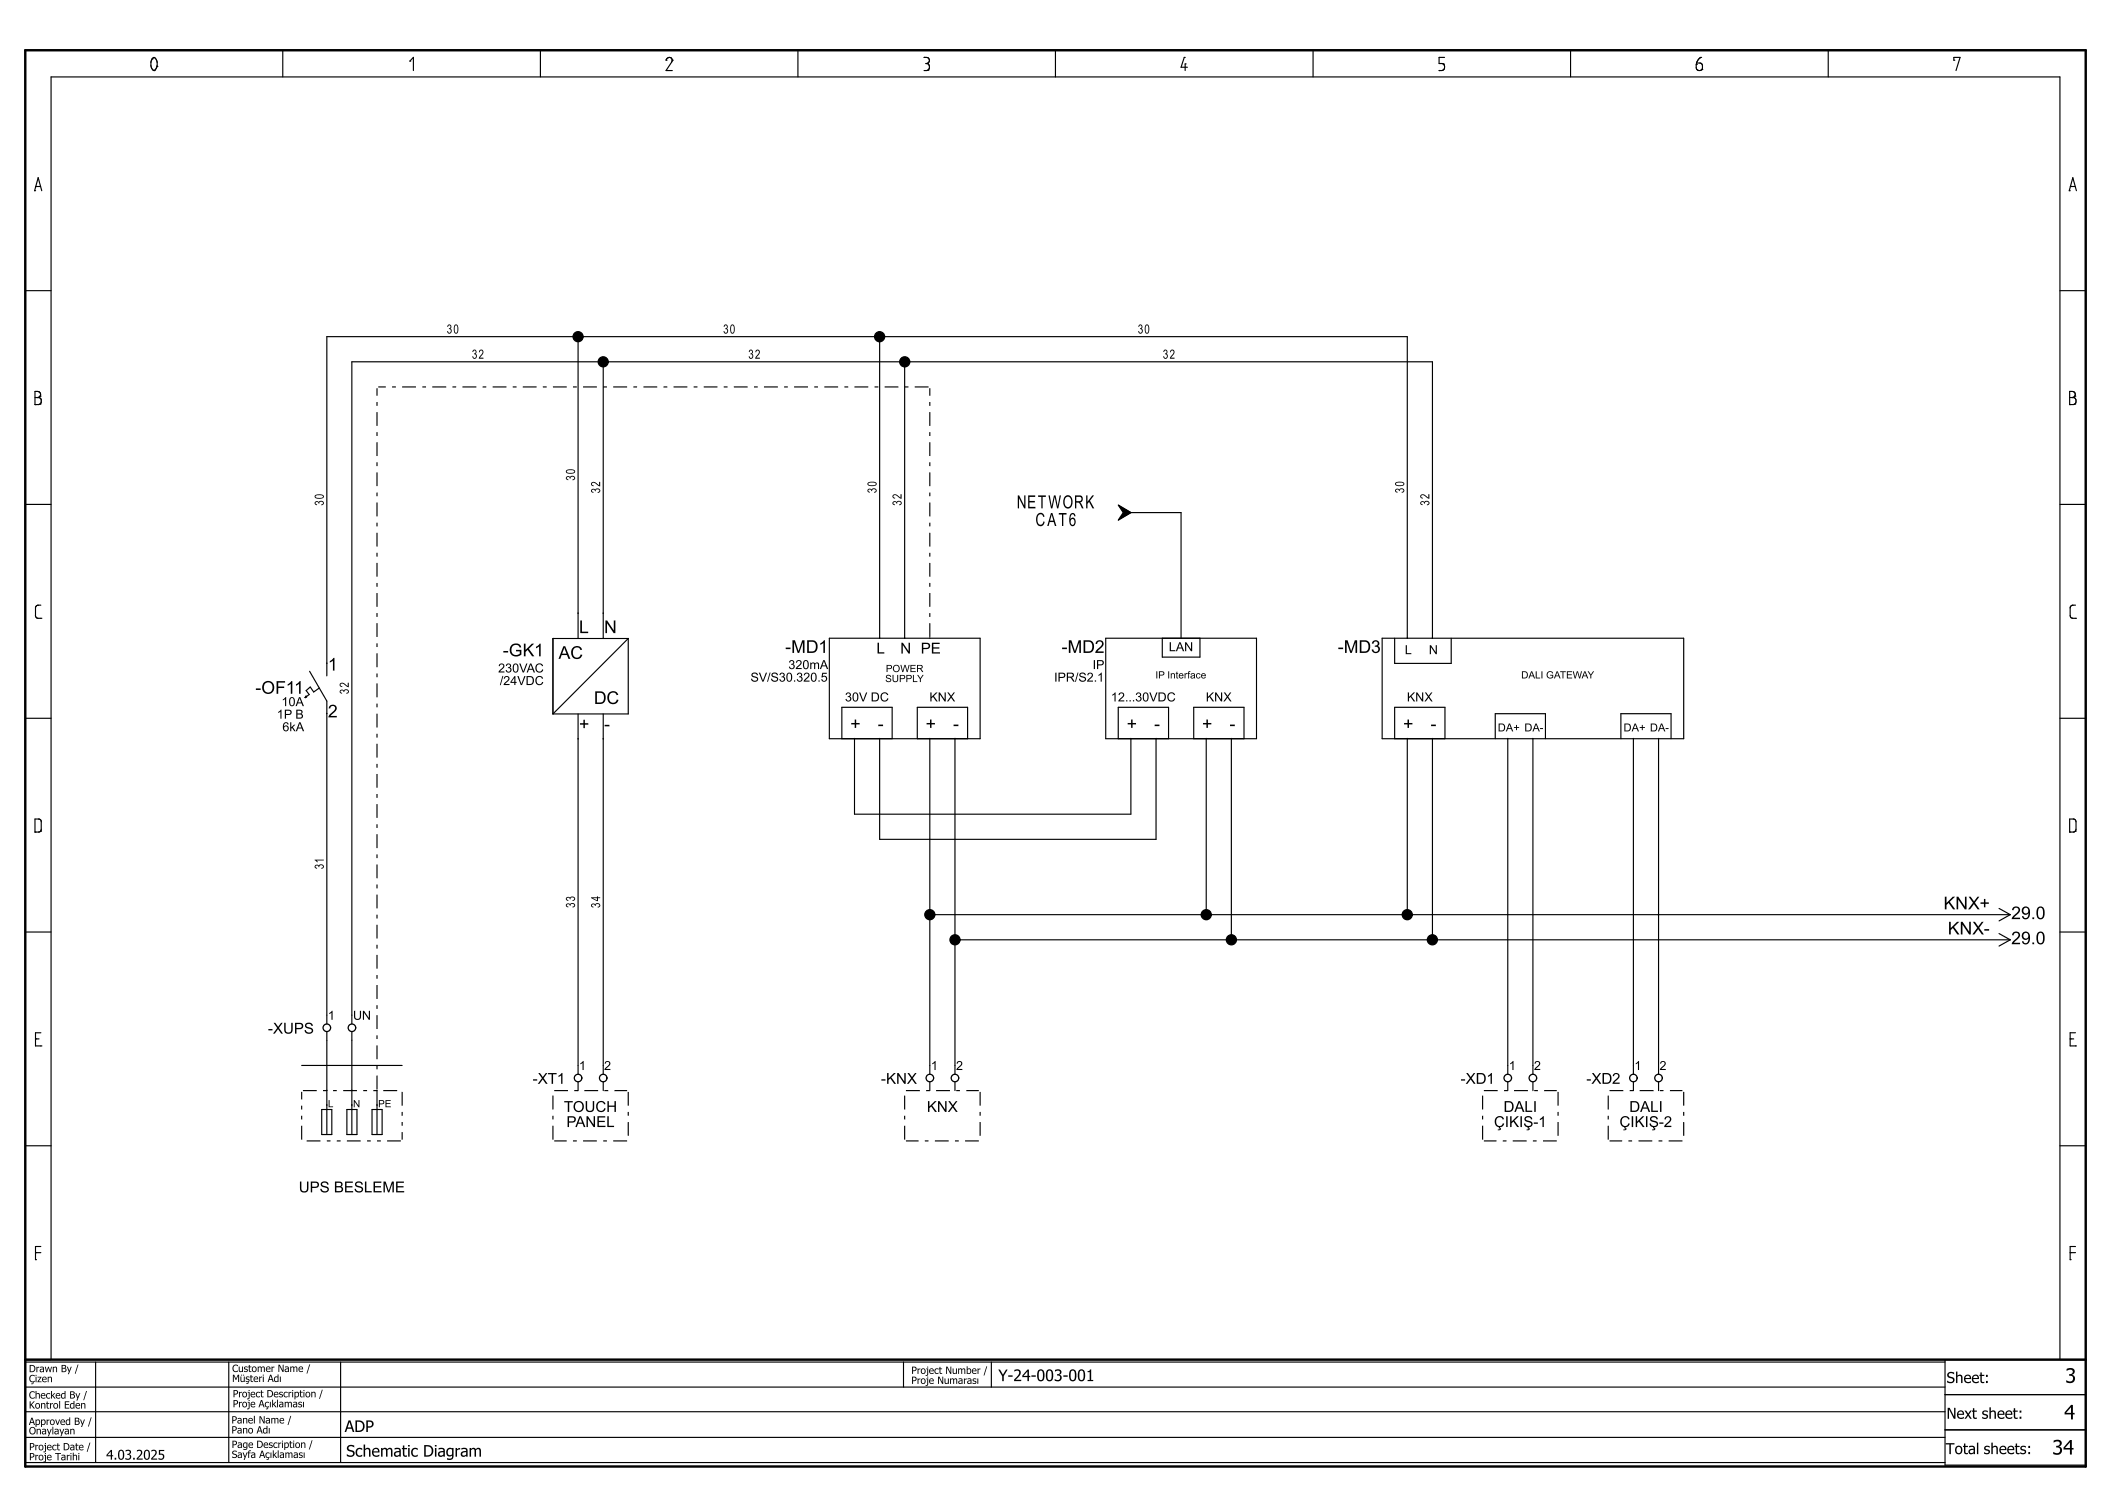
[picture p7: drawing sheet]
<svg xmlns="http://www.w3.org/2000/svg" width="420mm" height="297mm" viewBox="0 0 420 297" stroke-linecap="round" stroke-linejoin="round" font-family="sans-serif">
<g fill="none" stroke="#000" stroke-width=".23">
<path d="M30.3 11.7h.1M30.3 11.7l-.3 .7v.8l.3 .5 .4 .3M30.3 11.7a.49 .49 0 0 1 .6-.2 .49 .49 0 0 1 .3 .5v1.2M30.7 14h.1M31.2 13.2h.1M31.2 13.2l-.2 .6-.3 .2M56.3 10v5.3M81.5 12.2h.1M81.5 12.2l.7-.8v2.6M107.5 10v5.3M132.5 12h.1M132.5 12a.63 .63 0 0 1 .6-.6 .63 .63 0 0 1 .7 .6"/>
<path d="M133.8 12h.1M133.8 12l-1.3 2h1.3M158.7 10v5.3M183.8 11.4h.1M183.8 11.4h.6a.61 .61 0 0 1 .5 .6 .61 .61 0 0 1-.4 .6M184.2 12.6h.3M184.5 12.6h.1M184.5 12.6a.75 .75 0 0 1 .1 1.3M184.5 12.6h-.1M184.6 13.9h.1M184.6 13.9l-.8 .1M210 10v5.3"/>
<path d="M235.6 11.4h.1M235.6 11.4l-.6 2h1.2M235.8 12.7h.1M235.8 12.7v1.3M261.2 10v5.3M286.3 14h.1M287.1 12.7h.1M287.1 12.7a.74 .74 0 0 1 .3 .8 .74 .74 0 0 1-.6 .5h-.5M287.4 11.4h-1.1v1.2l.8 .1M312.5 10v5.3M337.5 12.8h.1M338.4 11.4h.1"/>
<path d="M338.4 11.4l-.4 .3-.4 .7-.1 1.1a.63 .63 0 0 0 .6 .5 .63 .63 0 0 0 .6-.4v-.6l-.2-.3-1-.2M338.6 13.8h.1M363.7 10v5.3M388.7 12h.1M388.7 12v-.6h1.3l-.8 2.6M6.9 37.9h.1M6.9 37.9l.7-2.6 .7 2.6M7.1 37.1h.1M7.1 37.1h1M411.7 37.9h.1M411.7 37.9l.7-2.6 .7 2.6M411.9 37.1h.1"/>
<path d="M411.9 37.1h1M5 57.8h5.2M409.8 57.8h5.2M7 79.1h.8l.3 .2 .1 .7-.2 .4M7.5 79.1h.1M7.5 79.1a.61 .61 0 0 0 .6-.6 .61 .61 0 0 0-.6-.6h-.5v2.6M8 78.8h.1M75 80v.7M75 77.2v1.5M75.3 77h1.5M78 77h.8M80 77h2.8"/>
<path d="M84 77h.8M86 77h2.8M90 77h.8M92 77h2.8M96 77h.7M98 77h2.8M102 77h.8M104 77h2.8M108 77h.8M110 77h2.8M114 77h.8M115 67v60"/>
<path d="M116 77h2.7M120 77h.8M120 72v55M122 77h2.8M126 77h.7M128 77h2.8M132 77h.8M134 77h2.8M138 77h.8M140 77h2.7M144 77h.8M146 77h2.7"/>
<path d="M150 77h.7M152 77h2.8M156 77h.7M158 77h2.8M162 77h.7M164 77h2.8M168 77h.8M170 77h2.7M174 77h.8M175 67v60M176 77h2.7M180 77h.7"/>
<path d="M180 72v55M182 77h2.7M185 80v.7M185 77.2v1.5M411.8 79.1h.8a.75 .75 0 0 1 .2 1.3M412.3 79.1h.1M412.8 78.8h.1M412.8 78.8a.61 .61 0 0 0-.5-.9h-.5v2.6M412.8 78.8l-.5 .3M7 80.5h.1M8 80.4h.1M8 80.4l-1 .1"/>
<path d="M75 100v2.7M75 98v.7M75 94v2.7M75 92v.7M75 88v2.7M75 86v.7M75 82v2.7M185 100v2.7M185 98v.7M185 94v2.7M185 92v.7M185 88v2.7"/>
<path d="M185 86v.7M185 82v2.7M411.8 80.5h.1M412.8 80.4h.1M412.8 80.4l-1 .1M5 100.3h5.2M75 118v2.7M75 116v.7M75 112v2.7M75 110v.7M75 106v2.7M75 104v.7"/>
<path d="M185 118v2.7M185 116v.7M185 112v2.7M185 110v.7M185 106v2.7M185 104v.7M222.7 100.7l2.3 1.3M225 102h10v25M225 102l-2.3 1.2M409.8 100.3h5.2M7.4 120.4h.1M7.4 120.4l-.3 .5v1.7l.3 .4h.7"/>
<path d="M8.1 123h.1M8.1 120.4h-.7M60.9 138.5l-.2 .3M61 138.7l-.3 .1M61.6 133.5l3.4 6v64.2M63.5 136.9l-1.1 .8-.7-1-.8 .7 .6 .8-.8 .6M75 140v.7M75 136v2.7M75 134v.7M75 130v2.7M75 128v.7M75 124v2.7"/>
<path d="M75 122v.7M125 127h-15v15M125 127v15h-15M125 127l-15 15M165 127h30v20h-30zM185 124v2.7M185 122v.7M185 126.9v.1M220 127h30v20h-30zM231.2 127v3.7h7.5v-3.7M275 127h60v20h-60zM277.5 127v5h11.2v-5"/>
<path d="M280 127v-60h-215v67.5M285 127v-55h-215v131.7M412.2 120.4h.1M412.2 120.4l-.3 .4v1.6a.51 .51 0 0 0 .5 .6h.5M412.9 123h.1M412.9 120.4h-.7M5 142.9h5.2M75 160v2.7M75 158v.7M75 154v2.7M75 152v.7M75 148v2.7"/>
<path d="M75 146v.7M75 142v2.7M115 142v71.7M120 142v71.7M167.5 147v-6.3h10v6.3M170 146.9v15.1h55v-15.1M175 146.9v20.1h55v-20.1M182.5 147v-6.3h10v6.3M185 146.9v66.8M190 146.9v66.8M222.5 147v-6.3h10v6.3M237.5 147v-6.3h10v6.3"/>
<path d="M240 146.9v35.1M245 146.9v40.1M277.5 147v-6.3h10v6.3M280 146.9v35.1M285 146.9v40.1M297.5 147v-5h10v5M300 146.9v66.8M305 146.9v66.8M322.5 147v-5h10v5M325 146.9v66.8M330 146.9v66.8M409.8 142.9h5.2"/>
<path d="M7 165.5h.1M8.1 165.3h.1M8.1 165.3l.1-.2-.1-1.9-.3-.3h-.8v2.6M8.1 165.3l-.3 .2h-.8M75 178v2.7M75 176v.7M75 172v2.7M75 170v.7M75 166v2.7M75 164v.7M411.8 165.5h.1M412.9 165.3h.1"/>
<path d="M412.9 165.3l.1-.3-.1-1.8-.3-.3h-.8v2.6M412.9 165.3l-.3 .2h-.8M5 185.4h5.2M75 200v.7M75 195.9v2.8M75 194v.7M75 190v2.7M75 187.9v.8M75 184v2.7M75 182v.7M185 182h214.9M190 187h209.9"/>
<path d="M397.7 180.7l2.2 1.3M397.7 185.7l2.2 1.3M399.9 182l-2.2 1.2M399.9 187l-2.2 1.2M409.8 185.4h5.2M7.1 206.7h.1M7.1 206.7h.7M8.1 208.1h.1M8.1 205.4h-1v2.7h1M60 220v.7M60 217.2v1.5M60 212h20"/>
<path d="M60.3 217h2.7M64.3 217h.7M65 205.2v20.5M66.3 217h.7M68.3 217h2.7M70 205.2v20.5M72.3 217h.7M74.3 217h.7M75 214v2.7M75 212v.7M75 208v2.7M75 206v.7"/>
<path d="M75 201.9v2.8M75 216.9v8.8M76.3 217h2.7M80 217.2v2.8M110 217.9v2.8M110.3 217h2.7M115 215.2v1.8h-.8M116.3 217h2.7M120 215.2v1.8M120.2 217h.8M122.3 217h2.5M125 217.2v2.8"/>
<path d="M180 217.9v2.8M180.2 217h2.8M185 215.2v1.8h-.7M186.2 217h2.8M190 215.2v1.8M190.2 217h.8M192.3 217h2.4M195 217.2v2.8M295 217.9v2.8M295.2 217h2.8M300 215.2v1.8h-.8M301.2 217h2.8"/>
<path d="M305 215.2v1.8M305.2 217h.8M307.2 217h2.5M310 217.2v2.8M320 217.9v2.8M320.2 217h2.8M325 215.2v1.8h-.8M326.2 217h2.8M330 215.2v1.8M330.2 217h.8M332.2 217h2.5M335 217.2v2.8"/>
<path d="M411.9 206.7h.1M411.9 206.7h.7M412.9 208.1h.1M412.9 205.4h-1v2.7h1M5 227.9h5.2M60 223.9v2.8M60 222v.7M61 227h2.8M64 220.7h2v5h-2zM65 227h.8M67 227h.8M69 227h2.8"/>
<path d="M69 220.7h2v5h-2zM73 227h.8M74 220.7h2v5h-2zM75 227h.8M77 227h2.8M80 221.2v.8M80 223.2v.7M80 225.2v1.5M110 223.9v2.8M110 222v.7M110.3 227h2.5M114 227h.8"/>
<path d="M116 227h2.7M120 227h.8M122 227h2.8M125 221.2v.8M125 223.2v2.7M180 223.9v2.8M180 222v.7M180.2 227h2.6M184 227h.7M186 227h2.7M190 227h.8M192 227h2.7"/>
<path d="M195 221.2v.8M195 223.2v2.7M295 223.9v2.8M295 222v.7M295.2 227h2.5M299 227h.7M301 227h2.7M305 227h.7M307 227h2.7M310 221.2v.8M310 223.2v2.7M320 223.9v2.8"/>
<path d="M320 222v.7M320.2 227h2.5M324 227h.7M326 227h2.7M330 227h.7M332 227h2.7M335 221.2v.8M335 223.2v2.7M409.8 227.9h5.2M7.1 250.6h.1M7.1 249.2h.1M7.1 249.2h1"/>
<path d="M8.1 248h-1v2.6M411.9 250.6h.1M411.9 249.2h.1M411.9 249.2h1M412.9 248h-1v2.6M5 270.5h5.2v-255.2h399.6v255.2h5.2M5 271h382M5 275.9h382M19 271v19.9M45.5 271v19.9M67.8 271v19.9M179.8 271v4.9"/>
<path d="M197.2 271v4.9M387 270.4v21.1h28M387 277.4h28M5 280.8h382M5 285.9h382M5 290.9h382M387 284.4h28"/>
</g>
<path d="M5 10h410v281.7h-410zM5 270.5h410" fill="none" stroke="#000" stroke-width=".48"/>
<g fill="#000">
<path d="M222.5 100.5l2.5 1.5-2.5 1.5 1-1.5z" fill-rule="evenodd"/>
<circle cx="115" cy="67" r="1"/>
<circle cx="120" cy="72" r="1"/>
<circle cx="175" cy="67" r="1"/>
<circle cx="180" cy="72" r="1"/>
<circle cx="185" cy="182" r="1"/>
<circle cx="190" cy="187" r="1"/>
<circle cx="240" cy="182" r="1"/>
<circle cx="245" cy="187" r="1"/>
<circle cx="280" cy="182" r="1"/>
<circle cx="285" cy="187" r="1"/>
</g>
<g fill="none" stroke="#000" stroke-width=".25">
<path d="M222.5 100.5l2.5 1.5-2.5 1.5 1-1.5z"/>
<circle cx="115" cy="67" r="1"/>
<circle cx="120" cy="72" r="1"/>
<circle cx="175" cy="67" r="1"/>
<circle cx="180" cy="72" r="1"/>
<circle cx="185" cy="182" r="1"/>
<circle cx="190" cy="187" r="1"/>
<circle cx="240" cy="182" r="1"/>
<circle cx="245" cy="187" r="1"/>
<circle cx="280" cy="182" r="1"/>
<circle cx="285" cy="187" r="1"/>
<circle cx="65" cy="204.5" r=".75"/>
<circle cx="70" cy="204.5" r=".75"/>
<circle cx="115" cy="214.5" r=".75"/>
<circle cx="120" cy="214.5" r=".75"/>
<circle cx="185" cy="214.5" r=".75"/>
<circle cx="190" cy="214.5" r=".75"/>
<circle cx="300" cy="214.5" r=".75"/>
<circle cx="305" cy="214.5" r=".75"/>
<circle cx="325" cy="214.5" r=".75"/>
<circle cx="330" cy="214.5" r=".75"/>
</g>
<g font-size="4">
<text x="410.9" y="275.1">3</text>
<text x="410.7" y="282.4">4</text>
<text x="408.3" y="289.4">34</text>
</g>
<g font-size="3.6">
<text x="202.3" y="101.1">NETWORK</text>
<text x="206" y="104.6">CAT6</text>
</g>
<g font-size="3.5">
<text x="115.2" y="125.9">L</text>
<text x="120.2" y="125.9">N</text>
<text x="100" y="130.6">-GK1</text>
<text x="111.1" y="131.1">AC</text>
<text x="156.2" y="129.9">-MD1</text>
<text x="211.2" y="129.9">-MD2</text>
<text x="266.1" y="129.9">-MD3</text>
<text x="65.2" y="133.4">1</text>
<text x="50.8" y="138">-OF11</text>
<text x="65.2" y="142.7">2</text>
<text x="118.2" y="140">DC</text>
<text x="115.2" y="145.3">+</text>
<text x="120.2" y="145.3">-</text>
<text x="169.2" y="145.2">+</text>
<text x="174.6" y="145.2">-</text>
<text x="184.2" y="145.2">+</text>
<text x="189.6" y="145.2">-</text>
<text x="224.2" y="145.2">+</text>
<text x="229.6" y="145.2">-</text>
<text x="239.1" y="145.2">+</text>
<text x="244.6" y="145.2">-</text>
<text x="279.1" y="145.2">+</text>
<text x="284.6" y="145.2">-</text>
<text x="386.7" y="180.9">KNX+</text>
<text x="387.5" y="185.9">KNX-</text>
<text x="400.1" y="182.8">29.0</text>
<text x="400.1" y="187.8">29.0</text>
</g>
<g font-size="3.2">
<text x="198.6" y="274.7">Y-24-003-001</text>
<text x="68.6" y="284.9">ADP</text>
<text x="68.9" y="289.8">Schematic Diagram</text>
</g>
<g font-size="3">
<text x="174.4" y="130">L</text>
<text x="179.1" y="130">N PE</text>
<text x="53.3" y="205.6">-XUPS</text>
<text x="106" y="215.6">-XT1</text>
<text x="175.3" y="215.6">-KNX</text>
<text x="290.6" y="215.6">-XD1</text>
<text x="315.6" y="215.6">-XD2</text>
<text x="112.2" y="221.2">TOUCH</text>
<text x="184.4" y="221.2">KNX</text>
<text x="299.1" y="221.2">DALI</text>
<text x="324.1" y="221.2">DALI</text>
<text x="112.7" y="224.2">PANEL</text>
<text x="297.2" y="224.2">ÇIKIŞ-1</text>
<text x="322.2" y="224.2">ÇIKIŞ-2</text>
<text x="59.4" y="237.2">UPS BESLEME</text>
<text x="387.3" y="275.1">Sheet:</text>
<text x="387.3" y="282.2">Next sheet:</text>
<text x="387.1" y="289.3">Total sheets:</text>
</g>
<text font-size="2.7" x="21.1" y="290.4">4.03.2025</text>
<g font-size="2.5">
<text x="88.9" y="66.4">30</text>
<text x="93.9" y="71.4">32</text>
<text x="143.9" y="66.4">30</text>
<text x="148.9" y="71.4">32</text>
<text x="226.4" y="66.4">30</text>
<text x="231.3" y="71.4">32</text>
<text x="114.4" y="95.6" transform="rotate(-90 114.4 95.6)">30</text>
<text x="64.4" y="100.6" transform="rotate(-90 64.4 100.6)">30</text>
<text x="119.4" y="98.1" transform="rotate(-90 119.4 98.1)">32</text>
<text x="174.4" y="98.1" transform="rotate(-90 174.4 98.1)">30</text>
<text x="179.4" y="100.6" transform="rotate(-90 179.4 100.6)">32</text>
<text x="279.4" y="98.1" transform="rotate(-90 279.4 98.1)">30</text>
<text x="284.4" y="100.6" transform="rotate(-90 284.4 100.6)">32</text>
<text x="232.5" y="129.5">LAN</text>
<text x="279.5" y="130.1">L</text>
<text x="284.3" y="130.1">N</text>
<text x="99.1" y="133.8">230VAC</text>
<text x="99.4" y="136.3">/24VDC</text>
<text x="149.3" y="135.6">SV/S30.320.5</text>
<text x="156.8" y="133.1">320mA</text>
<text x="209.7" y="135.6">IPR/S2.1</text>
<text x="217.4" y="133.1">IP</text>
<text x="55.1" y="143">1P B</text>
<text x="56" y="140.5">10A</text>
<text x="69.4" y="138.1" transform="rotate(-90 69.4 138.1)">32</text>
<text x="168.1" y="139.5">30V DC</text>
<text x="184.9" y="139.5">KNX</text>
<text x="221" y="139.5">12...30VDC</text>
<text x="239.9" y="139.5">KNX</text>
<text x="279.9" y="139.5">KNX</text>
<text x="56.2" y="145.5">6kA</text>
<text x="64.4" y="172.9" transform="rotate(-90 64.4 172.9)">31</text>
<text x="114.4" y="180.6" transform="rotate(-90 114.4 180.6)">33</text>
<text x="119.4" y="180.6" transform="rotate(-90 119.4 180.6)">34</text>
<text x="65.2" y="202.9">1</text>
<text x="70.2" y="202.9">UN</text>
<text x="115.2" y="212.9">1</text>
<text x="120.2" y="212.9">2</text>
<text x="185.2" y="212.9">1</text>
<text x="190.2" y="212.9">2</text>
<text x="300.2" y="212.9">1</text>
<text x="305.2" y="212.9">2</text>
<text x="325.2" y="212.9">1</text>
<text x="330.2" y="212.9">2</text>
</g>
<g font-size="2.2">
<text x="298" y="145.5">DA+ DA-</text>
<text x="323" y="145.5">DA+ DA-</text>
</g>
<g font-size="2">
<text x="176.1" y="135.7">SUPPLY</text>
<text x="176.2" y="133.7">POWER</text>
<text x="229.9" y="135">IP Interface</text>
<text x="302.6" y="135">DALI GATEWAY</text>
<text x="65.2" y="220.3">L</text>
<text x="70.2" y="220.3">N</text>
<text x="75.2" y="220.3">PE</text>
<text x="5.8" y="273">Drawn By /</text>
<text x="5.8" y="275">Çizen</text>
<text x="46.2" y="272.9">Customer Name /</text>
<text x="46.2" y="274.9">Müşteri Adı</text>
<text x="181.3" y="273.3">Project Number /</text>
<text x="181.3" y="275.3">Proje Numarası</text>
<text x="5.8" y="278.2">Checked By /</text>
<text x="5.8" y="280.2">Kontrol Eden</text>
<text x="46.3" y="278">Project Description /</text>
<text x="46.3" y="280">Proje Açıklaması</text>
<text x="5.8" y="283.5">Approved By /</text>
<text x="5.8" y="285.3">Onaylayan</text>
<text x="46.1" y="283.2">Panel Name /</text>
<text x="46.1" y="285.2">Pano Adı</text>
<text x="5.8" y="288.5">Project Date /</text>
<text x="5.8" y="290.5">Proje Tarihi</text>
<text x="46.1" y="288">Page Description /</text>
<text x="46.1" y="290">Sayfa Açıklaması</text>
</g>
</svg>
